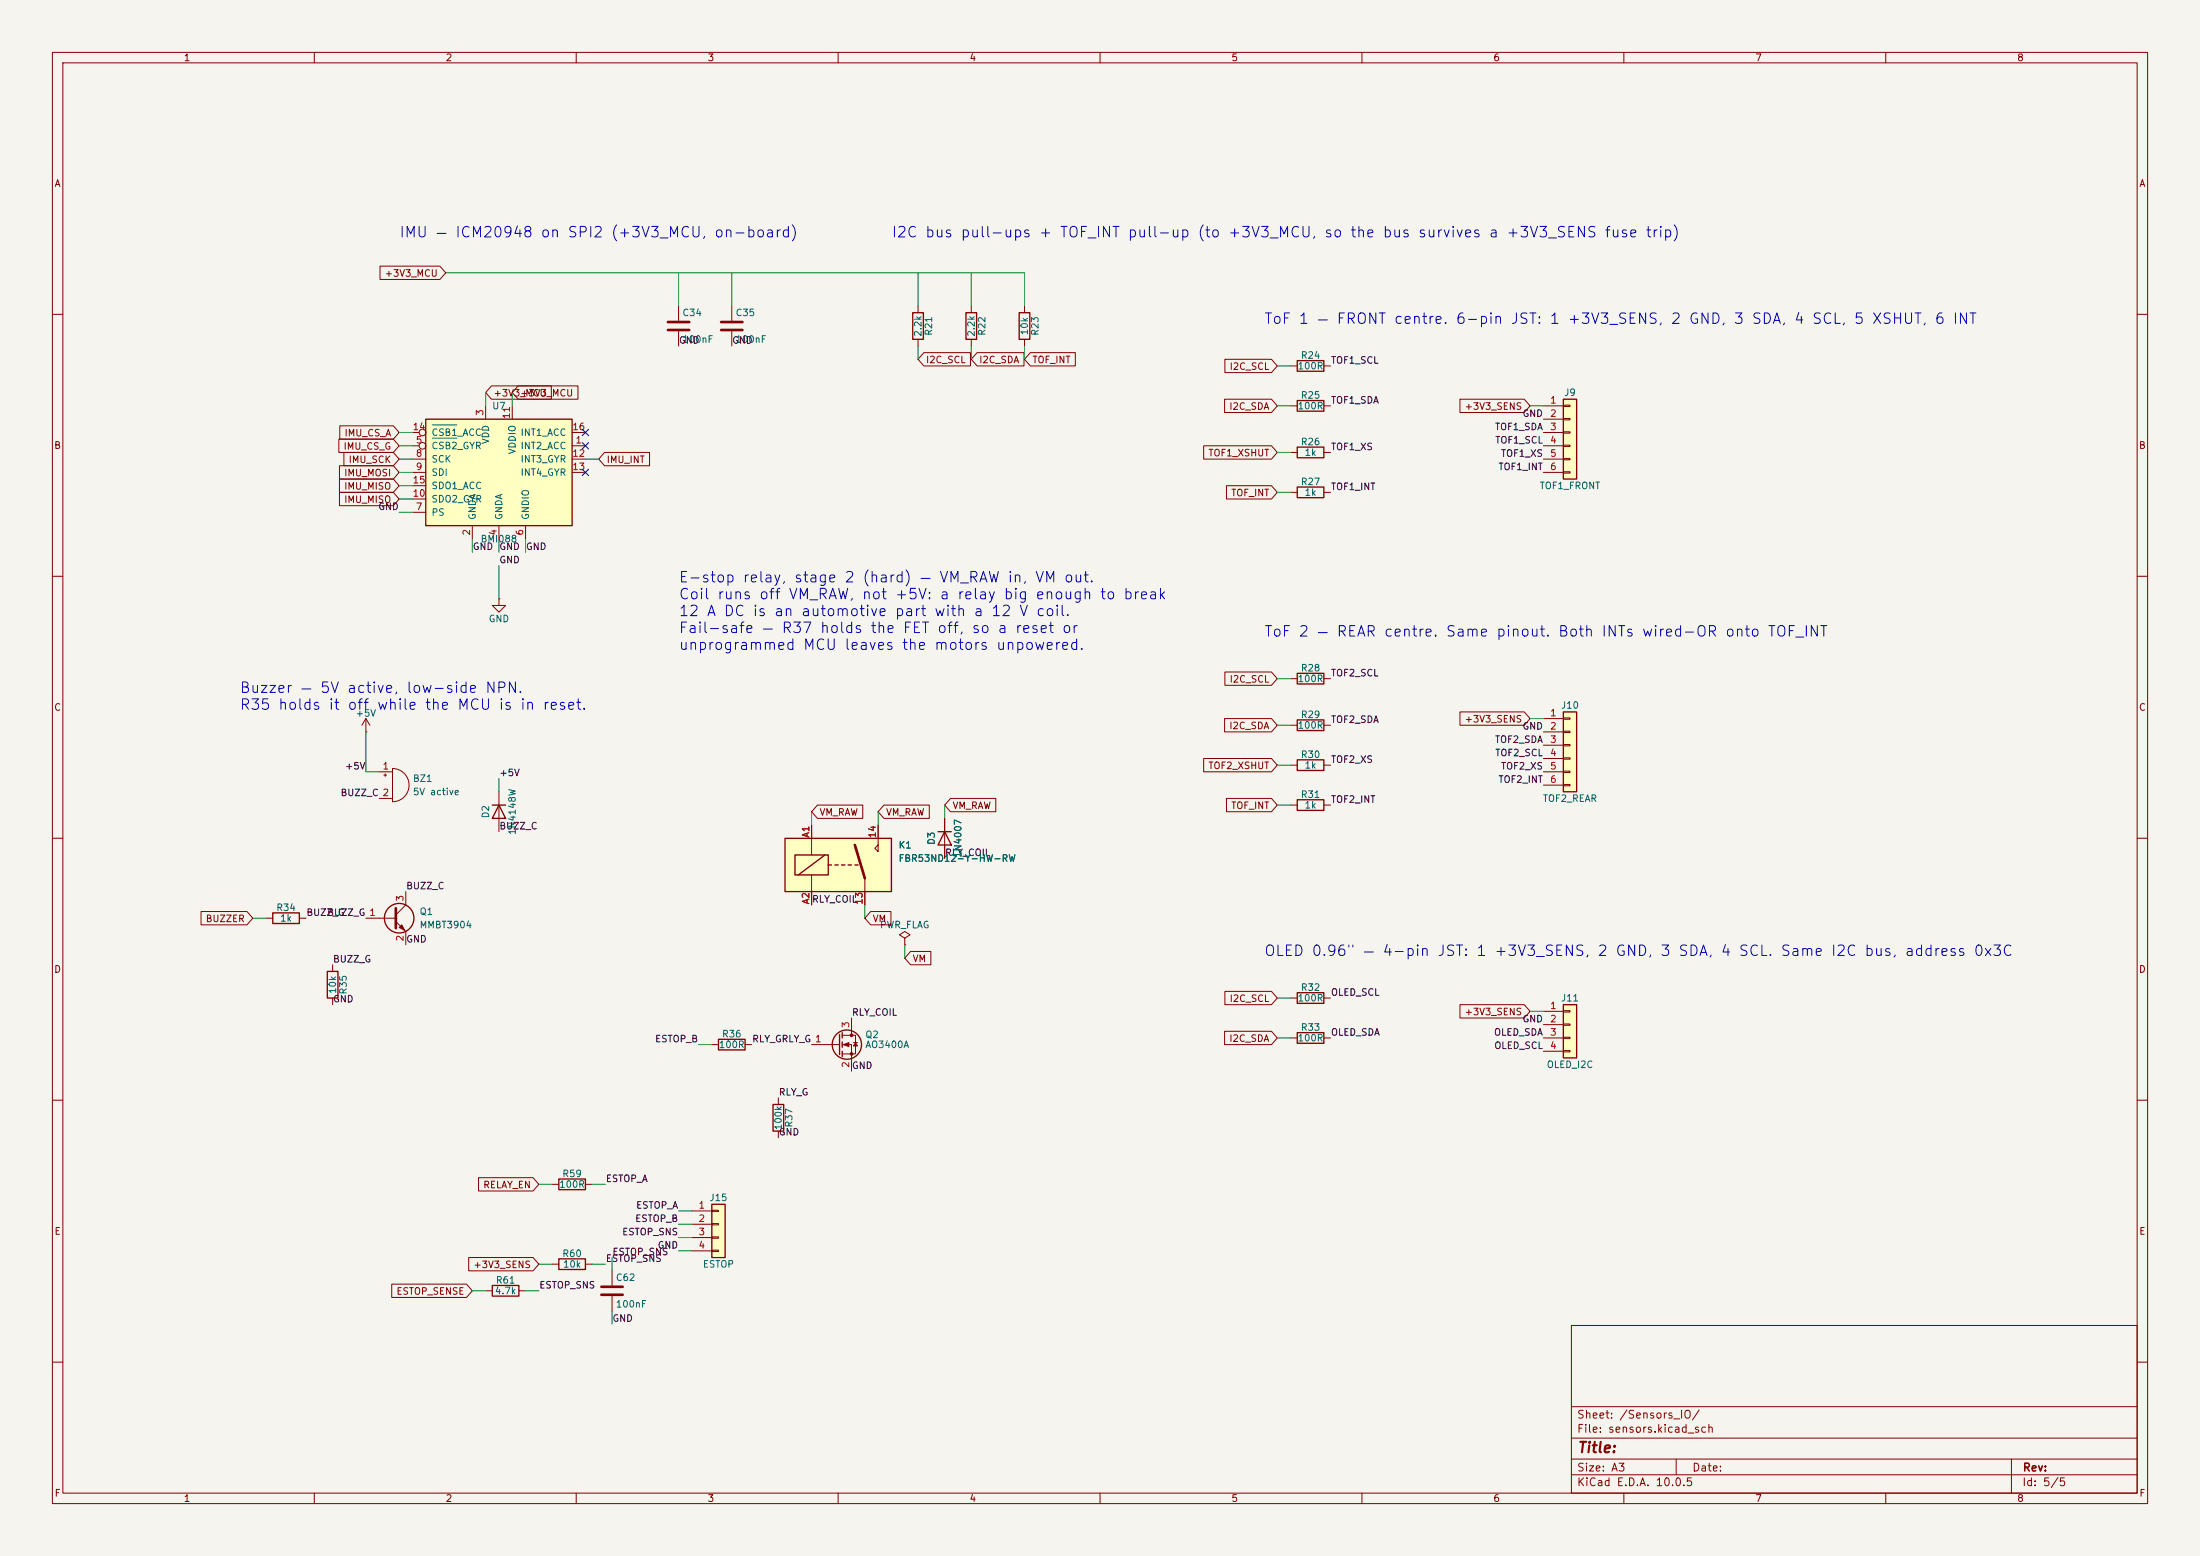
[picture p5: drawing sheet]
<svg xmlns="http://www.w3.org/2000/svg" width="420mm" height="297mm" viewBox="0 0 420 297" stroke-linecap="round" stroke-linejoin="round" font-family="sans-serif">
<path d="M0 0h420v297h-420z" fill="#f5f4ef" stroke="#f5f4ef" stroke-width=".19"/>
<g fill="none" stroke="#840000" stroke-width=".19">
<path d="M10 10h400v277h-400zM12 12h396v273h-396zM60 10v2M110 10v2M160 10v2M210 10v2M260 10v2M310 10v2M360 10v2M10 60h2M408 60h2M10 110h2"/>
<path d="M408 110h2M10 160h2M408 160h2M10 210h2M408 210h2M300 253h108v32h-108zM10 260h2M300 278.5h108M300 274.5h108M300 268.5h108M320 278.5v3M384 278.5v6.5"/>
<path d="M408 260h2M60 285v2M110 285v2M160 285v2M210 285v2M260 285v2M300 281.5h108M310 285v2M360 285v2"/>
</g>
<path d="M135.9 229.9h2.5v10.1h-2.5z" fill="#ffffc2"/>
<g fill="none" stroke="#840000" stroke-width=".25">
<path d="M160.3 197.5v3.8M160.8 197.1v1M160.8 198.9v1M247.6 189.5h5.1v2h-5.1zM160.8 200.7v1M135.9 229.9h2.5v10.1h-2.5zM94 245.4h5.1v2h-5.1z"/>
<circle cx="161.7" cy="199.4" r="2.79"/>
</g>
<g fill="none" stroke="#840000" stroke-width=".19">
<path d="M154.9 199.4h5.4M160.8 197.6h2.5v3.6h-2.5M160.8 199.4h1.8v5.1M162.6 194.3v3.3M162.9 199h.8M163.3 199l.4 .6h-.8zM246.4 190.5h1.2M252.7 190.5h1.3M132.1 231.1h3.8M132.1 233.7h3.8M132.1 236.2h3.8M132.1 238.8h3.8"/>
<path d="M135.9 231h1.3v.3h-1.3zM135.9 233.6h1.3v.2h-1.3zM135.9 236.1h1.3v.2h-1.3zM135.9 238.6h1.3v.3h-1.3zM92.7 246.4h1.3M99.1 246.4h1.2"/>
</g>
<g fill="#840000" stroke="#840000" stroke-width=".19">
<path d="M161 199.4l1.1-.4v.8z"/>
<circle cx="162.6" cy="197.6" r=".25"/>
<circle cx="162.6" cy="201.2" r=".25"/>
</g>
<path d="M298.4 191.8h2.6v10.1h-2.6z" fill="#ffffc2"/>
<g fill="none" stroke="#840000" stroke-width=".25">
<path d="M247.6 152.7h5.1v2h-5.1zM52.1 174.2h5v2.1h-5zM62.5 185.4h2v5.1h-2zM298.4 191.8h2.6v10.1h-2.6zM106.7 240.3h5.1v2h-5.1z"/>
<circle cx="76.2" cy="175.3" r="2.82"/>
</g>
<g fill="none" stroke="#840000" stroke-width=".19">
<path d="M129.5 58.4v2.8M139.7 58.4v2.8M129.5 63.2v2.8M139.7 63.2v2.8M246.4 153.7h1.2M252.7 153.7h1.3M50.8 175.3h1.3M57.1 175.3h1.3M69.8 175.3h5.8M75.6 175.9l1.9 1.9v2.5M77.5 170.2v2.5l-1.9 1.9M63.5 184.2v1.2"/>
<path d="M63.5 190.5v1.3M294.6 193h3.8M294.6 195.6h3.8M294.6 198.1h3.8M298.4 192.9h1.3v.3h-1.3zM298.4 195.5h1.3v.2h-1.3zM298.4 198h1.3v.2h-1.3zM294.6 200.7h3.8M298.4 200.5h1.3v.3h-1.3zM105.4 241.3h1.3M111.8 241.3h1.2"/>
</g>
<path d="M127.5 61.5h4.1M127.5 63h4.1M137.7 61.5h4M137.7 63h4M75.6 173.4v3.8" fill="none" stroke="#840000" stroke-width=".51"/>
<path d="M76.2 177l.5-.5 .5 1z" fill="#840000" stroke="#840000" stroke-width=".19"/>
<path d="M149.9 160h20.3v10.2h-20.3z" fill="#ffffc2"/>
<g fill="none" stroke="#840000" stroke-width=".19">
<path d="M95.2 114.3v1.3h1.3l-1.3 1.2-1.2-1.2h1.2M95.2 114.3h.1M154.9 157.5v5.7M167.6 157.5v5.1l-.6-.7 .6-.6M180.3 156.2v7.6M246.4 146.1h1.2M252.7 146.1h1.3M154.9 167v5.7M165.1 167.6v5.1M105.4 226.1h1.3M111.8 226.1h1.2M116.8 242.6v2.8"/>
<path d="M116.8 247.4v2.8"/>
</g>
<path d="M179.1 158.8h2.5M180.3 158.8l1.3 2.5h-2.5zM247.6 145h5.1v2.1h-5.1zM149.9 160h20.3v10.2h-20.3zM151.8 163.2h6.3v3.8h-6.3zM157.5 163.2l-5.1 3.8M158.1 165.1h.6M159.4 165.1h.6M160.7 165.1h.6M161.9 165.1h.7M163.2 165.1h.6M106.7 225h5.1v2.1h-5.1z" fill="none" stroke="#840000" stroke-width=".25"/>
<path d="M163.2 161.3l1.9 6.3M114.8 245.6h4.1M114.8 247.1h4.1" fill="none" stroke="#840000" stroke-width=".51"/>
<path d="M81.3 80h27.9v20.3h-27.9z" fill="#ffffc2"/>
<path d="M174.2 59.7h2.1v5.1h-2.1zM184.4 59.7h2v5.1h-2zM194.6 59.7h2v5.1h-2zM81.3 80h27.9v20.3h-27.9zM247.6 85.3h5.1v2.1h-5.1zM137.2 198.4h5v2h-5zM247.6 197.1h5.1v2h-5.1zM147.6 210.8h2v5.1h-2z" fill="none" stroke="#840000" stroke-width=".25"/>
<g fill="none" stroke="#840000" stroke-width=".19">
<path d="M175.3 58.4v1.3M185.4 58.4v1.3M195.6 58.4v1.3M92.7 77.5v2.5M97.8 77.5v2.5M175.3 64.8v1.2M185.4 64.8v1.2M195.6 64.8v1.2M78.7 85.1h1.3M78.7 97.8h2.6M78.7 87.6h2.6M78.7 90.2h2.6"/>
<path d="M78.7 95.3h2.6M78.7 82.6h1.3M78.7 92.7h2.6M109.2 85.1h2.6M109.2 87.6h2.6M109.2 90.2h2.6M109.2 82.6h2.6M246.4 86.4h1.2M252.7 86.4h1.3M90.2 100.3v2.6M95.2 100.3v2.6M100.3 100.3v2.6"/>
<path d="M69.8 139.7h.1M69.8 137.2l-.7 1.2M69.8 137.2l.8 1.2M69.8 137.2v2.5M72.4 147.3h2.5M72.4 152.4h2.5M73.3 148h.5M73.5 147.7v.5M74.9 146.7a3.2 3.2 0 0 1 3.2 3.2 3.2 3.2 0 0 1-3.2 3.1zM135.9 199.4h1.3M142.2 199.4h1.3M246.4 198.1h1.2"/>
<path d="M252.7 198.1h1.3M148.6 209.6v1.2M148.6 215.9v1.3"/>
<circle cx="80.6" cy="85.1" r=".63"/>
<circle cx="80.6" cy="82.5" r=".63"/>
</g>
<path d="M82.5 83.6h4.7M82.5 81.1h4.7" fill="none" stroke="#006464" stroke-width=".19"/>
<path d="M298.4 135.9h2.6v15.2h-2.6z" fill="#ffffc2"/>
<path d="M247.6 76.5h5.1v2h-5.1zM247.6 68.8h5.1v2.1h-5.1zM247.6 93h5.1v2h-5.1zM247.6 137.4h5.1v2h-5.1zM247.6 128.5h5.1v2.1h-5.1zM298.4 135.9h2.6v15.2h-2.6zM94 153.7h2.5M95.2 153.7l1.3 2.5h-2.5z" fill="none" stroke="#840000" stroke-width=".25"/>
<g fill="none" stroke="#840000" stroke-width=".19">
<path d="M246.4 77.5h1.2M246.4 69.9h1.2M252.7 77.5h1.3M252.7 69.9h1.3M246.4 94h1.2M252.7 94h1.3M246.4 138.4h1.2M246.4 129.5h1.2M252.7 138.4h1.3M252.7 129.5h1.3M294.6 137.2h3.8M294.6 139.7h3.8"/>
<path d="M298.4 137h1.3v.3h-1.3zM298.4 139.6h1.3v.2h-1.3zM95.2 151.1v7.7M294.6 142.2h3.8M294.6 144.8h3.8M294.6 147.3h3.8M294.6 149.9h3.8M298.4 142.1h1.3v.3h-1.3zM298.4 144.7h1.3v.2h-1.3zM298.4 147.2h1.3v.2h-1.3zM298.4 149.7h1.3v.3h-1.3zM172.7 179.1l1-.7-1-.6-1 .6 1 .7v1.2"/>
<path d="M172.7 180.3h.1"/>
</g>
<path d="M298.4 76.2h2.6v15.2h-2.6z" fill="#ffffc2"/>
<path d="M298.4 76.2h2.6v15.2h-2.6z" fill="none" stroke="#840000" stroke-width=".25"/>
<g fill="none" stroke="#840000" stroke-width=".19">
<path d="M72.5 50.8h11.5l1.1 1.3-1.1 1.2h-11.5zM93.8 73.7h11.5v2.5h-11.5l-1.1-1.3zM98.9 73.7h11.4v2.5h-11.4l-1.1-1.3zM176.4 67.3h8.9v2.6h-8.9l-1.1-1.3zM186.5 67.3h9v2.6h-9l-1.1-1.3zM196.7 67.3h8.6v2.6h-8.6l-1.1-1.3zM233.8 76.2h8.9l1.1 1.3-1.1 1.2h-8.9zM233.8 68.6h8.9l1.1 1.3-1.1 1.2h-8.9zM278.7 76.2h12.3l1.1 1.3-1.1 1.2h-12.3zM294.6 77.5h3.8M298.4 77.3h1.3v.3h-1.3zM298.4 79.9h1.3v.2h-1.3z"/>
<path d="M64.7 83.8h10.4l1.1 1.3-1.1 1.3h-10.4zM64.8 88.9h10.3l1.1 1.3-1.1 1.2h-10.3zM64.8 91.4h10.3l1.1 1.3-1.1 1.3h-10.3zM64.8 94h10.3l1.1 1.3-1.1 1.2h-10.3zM64.9 81.3h10.2l1.1 1.3-1.1 1.2h-10.2zM65.7 86.4h9.4l1.1 1.2-1.1 1.3h-9.4zM115.4 86.4h8.6v2.5h-8.6l-1.1-1.3zM229.8 85.1h12.9l1.1 1.3-1.1 1.2h-12.9zM234.1 92.7h8.6l1.1 1.3-1.1 1.3h-8.6zM294.6 80h3.8M294.6 82.6h3.8M294.6 85.1h3.8"/>
<path d="M294.6 87.6h3.8M294.6 90.2h3.8M298.4 82.4h1.3v.3h-1.3zM298.4 85h1.3v.2h-1.3zM298.4 87.5h1.3v.3h-1.3zM298.4 90h1.3v.3h-1.3zM233.8 137.2h8.9l1.1 1.2-1.1 1.3h-8.9zM233.8 128.3h8.9l1.1 1.2-1.1 1.3h-8.9zM278.7 135.9h12.3l1.1 1.3-1.1 1.2h-12.3zM154.9 157.5v2.5M156.1 153.7h8.6v2.5h-8.6l-1.2-1.3zM167.6 157.5v2.5"/>
<path d="M168.8 153.7h8.6v2.5h-8.6l-1.2-1.3zM180.3 156.2v2.6M181.5 152.4h8.6v2.5h-8.6l-1.2-1.2zM229.8 144.8h12.9l1.1 1.3-1.1 1.2h-12.9zM234.1 152.4h8.6l1.1 1.3-1.1 1.2h-8.6zM38.4 174h8.7l1.2 1.3-1.2 1.2h-8.7zM154.9 170.2v2.5M165.1 170.2v2.5M166.2 174h3.9v2.5h-3.9l-1.1-1.2zM180.3 161.3v2.5M173.8 181.6h3.9v2.6h-3.9l-1.1-1.3zM233.8 196.8h8.9l1.1 1.3-1.1 1.3h-8.9z"/>
<path d="M233.8 189.2h8.9l1.1 1.3-1.1 1.3h-8.9zM278.7 191.8h12.3l1.1 1.2-1.1 1.3h-12.3zM91.4 224.8h10.4l1.1 1.3-1.1 1.2h-10.4zM74.8 245.1h14.3l1.1 1.3-1.1 1.3h-14.3zM89.5 240h12.3l1.1 1.3-1.1 1.3h-12.3z"/>
</g>
<g fill="none" stroke="#009600" stroke-width=".19">
<path d="M85.1 52.1h110.5v6.3M129.5 52.1v6.3M139.7 52.1v6.3M175.3 52.1v6.3M185.4 52.1v6.3M92.7 74.9v2.6M97.8 74.9v2.6M175.3 66v2.6M185.4 66v2.6M195.6 66v2.6M243.8 69.9h2.6M243.8 77.5h2.6"/>
<path d="M292.1 77.5h2.5M76.2 82.6h2.5M76.2 87.6h2.5M76.2 95.3h2.5M76.2 92.7h2.5M76.2 90.2h2.5M76.2 97.8h2.5M76.2 85.1h2.5M111.8 87.6h2.5M243.8 94h2.6M243.8 86.4h2.6M90.2 102.9v2.5"/>
<path d="M95.2 102.9v2.5M95.2 108v6.3M100.3 102.9v2.5M69.8 139.7v7.6h2.6M243.8 129.5h2.6M243.8 138.4h2.6M292.1 137.2h2.5M95.2 148.6v2.5M154.9 154.9v2.6M167.6 154.9v2.6M180.3 153.7v2.5M243.8 146.1h2.6"/>
<path d="M243.8 153.7h2.6M48.3 175.3h2.5M165.1 172.7v2.6M133.3 199.4h2.6M172.7 180.3v2.6M243.8 190.5h2.6M243.8 198.1h2.6M292.1 193h2.5M102.9 226.1h2.5M113 226.1h2.6M129.5 233.7h2.6M129.5 236.2h2.6"/>
<path d="M129.5 238.8h2.6M129.5 231.1h2.6M90.2 246.4h2.5M100.3 246.4h2.6M102.9 241.3h2.5M113 241.3h2.6M116.8 240v2.6M116.8 250.2v2.5"/>
</g>
<path d="M111.2 81.9l1.2 1.3M111.2 84.5l1.2 1.2M111.2 89.6l1.2 1.2M112.4 81.9l-1.2 1.3M112.4 84.5l-1.2 1.2M112.4 89.6l-1.2 1.2" fill="none" stroke="#000084" stroke-width=".19"/>
<g font-size="2" fill="#0000c2">
<text x="76.1" y="45.8">IMU — ICM20948 on SPI2 (+3V3_MCU, on-board)</text>
<text x="170.1" y="45.8">I2C bus pull-ups + TOF_INT pull-up (to +3V3_MCU, so the bus survives a +3V3_SENS fuse trip)</text>
<text x="241.2" y="62.3">ToF 1 — FRONT centre. 6-pin JST: 1 +3V3_SENS, 2 GND, 3 SDA, 4 SCL, 5 XSHUT, 6 INT</text>
<text x="129.4" y="111.7">E-stop relay, stage 2 (hard) — VM_RAW in, VM out.</text>
<text x="129.4" y="114.9">Coil runs off VM_RAW, not +5V: a relay big enough to break</text>
<text x="129.4" y="118.1">12 A DC is an automotive part with a 12 V coil.</text>
<text x="129.4" y="121.3">Fail-safe — R37 holds the FET off, so a reset or</text>
<text x="129.4" y="124.6">unprogrammed MCU leaves the motors unpowered.</text>
<text x="241.2" y="122">ToF 2 — REAR centre. Same pinout. Both INTs wired-OR onto TOF_INT</text>
<text x="45.6" y="132.8">Buzzer — 5V active, low-side NPN.</text>
<text x="45.6" y="136">R35 holds it off while the MCU is in reset.</text>
<text x="241.2" y="183">OLED 0.96&quot; — 4-pin JST: 1 +3V3_SENS, 2 GND, 3 SDA, 4 SCL. Same I2C bus, address 0x3C</text>
</g>
<text font-size="2" fill="#840000" x="301" y="277.8">Title:</text>
<g font-size="1.5" fill="#840000">
<text x="300.9" y="273.8">File: sensors.kicad_sch</text>
<text x="300.9" y="271.1">Sheet: /Sensors_IO/</text>
<text x="300.9" y="281.2">Size: A3</text>
<text x="322.9" y="281.2">Date:</text>
<text x="386" y="281.2">Rev:</text>
<text x="300.9" y="284">KiCad E.D.A. 10.0.5</text>
<text x="385.9" y="284">Id: 5/5</text>
</g>
<g font-size="1.3" fill="#840000">
<text x="35" y="12">1</text>
<text x="85" y="12">2</text>
<text x="135" y="12">3</text>
<text x="185" y="12">4</text>
<text x="235" y="12">5</text>
<text x="285" y="12">6</text>
<text x="335" y="12">7</text>
<text x="385" y="12">8</text>
<text x="10.3" y="36">A</text>
<text x="408.3" y="36">A</text>
<text x="73.3" y="53.1">+3V3_MCU</text>
<text x="176.7" y="69.6">I2C_SCL</text>
<text x="186.8" y="69.6">I2C_SDA</text>
<text x="197" y="69.6">TOF_INT</text>
<text x="234.6" y="70.9">I2C_SCL</text>
<text x="94.1" y="76">+3V3_MCU</text>
<text x="65.7" y="83.6">IMU_CS_A</text>
<text x="234.6" y="78.5">I2C_SDA</text>
<text x="279.5" y="78.5">+3V3_SENS</text>
<text x="10.2" y="86">B</text>
<text x="65.5" y="86.1">IMU_CS_G</text>
<text x="66.4" y="88.7">IMU_SCK</text>
<text x="115.7" y="88.7">IMU_INT</text>
<text x="230.6" y="87.4">TOF1_XSHUT</text>
<text x="408.2" y="86">B</text>
<text x="65.6" y="91.2">IMU_MOSI</text>
<text x="65.6" y="93.8">IMU_MISO</text>
<text x="234.9" y="95">TOF_INT</text>
<text x="65.6" y="96.3">IMU_MISO</text>
<text x="234.6" y="130.6">I2C_SCL</text>
<text x="10.2" y="136">C</text>
<text x="408.2" y="136">C</text>
<text x="234.6" y="139.5">I2C_SDA</text>
<text x="279.5" y="138.2">+3V3_SENS</text>
<text x="230.6" y="147.1">TOF2_XSHUT</text>
<text x="156.3" y="156">VM_RAW</text>
<text x="169" y="156">VM_RAW</text>
<text x="181.7" y="154.7">VM_RAW</text>
<text x="234.9" y="154.7">TOF_INT</text>
<text x="39.2" y="176.3">BUZZER</text>
<text x="166.5" y="176.3">VM</text>
<text x="10.2" y="186">D</text>
<text x="174.1" y="183.9">VM</text>
<text x="408.2" y="186">D</text>
<text x="234.6" y="191.6">I2C_SCL</text>
<text x="279.5" y="194.1">+3V3_SENS</text>
<text x="234.6" y="199.2">I2C_SDA</text>
<text x="92.1" y="227.1">RELAY_EN</text>
<text x="10.3" y="236">E</text>
<text x="408.3" y="236">E</text>
<text x="90.3" y="242.4">+3V3_SENS</text>
<text x="75.6" y="247.4">ESTOP_SENSE</text>
<text x="10.3" y="286">F</text>
<text x="35" y="287">1</text>
<text x="85" y="287">2</text>
<text x="135" y="287">3</text>
<text x="185" y="287">4</text>
<text x="235" y="287">5</text>
<text x="285" y="287">6</text>
<text x="335" y="287">7</text>
<text x="385" y="287">8</text>
<text x="408.3" y="286">F</text>
</g>
<g font-size="1.3" fill="#0f0f0f">
<text x="129.5" y="65.9">GND</text>
<text x="139.7" y="65.9">GND</text>
<text x="254" y="69.7">TOF1_SCL</text>
<text x="254" y="77.3">TOF1_SDA</text>
<text x="285.3" y="82.4">TOF1_SDA</text>
<text x="290.5" y="79.9">GND</text>
<text x="254" y="86.2">TOF1_XS</text>
<text x="285.3" y="85">TOF1_SCL</text>
<text x="286.4" y="87.5">TOF1_XS</text>
<text x="254" y="93.9">TOF1_INT</text>
<text x="285.9" y="90">TOF1_INT</text>
<text x="72.1" y="97.7">GND</text>
<text x="90.1" y="105.3">GND</text>
<text x="95.2" y="107.8">GND</text>
<text x="95.2" y="105.3">GND</text>
<text x="100.3" y="105.3">GND</text>
<text x="254" y="129.4">TOF2_SCL</text>
<text x="254" y="138.3">TOF2_SDA</text>
<text x="285.3" y="142.1">TOF2_SDA</text>
<text x="290.5" y="139.6">GND</text>
<text x="65.8" y="147.2">+5V</text>
<text x="95.2" y="148.5">+5V</text>
<text x="254" y="145.9">TOF2_XS</text>
<text x="285.3" y="144.7">TOF2_SCL</text>
<text x="285.9" y="149.7">TOF2_INT</text>
<text x="286.4" y="147.2">TOF2_XS</text>
<text x="64.9" y="152.3">BUZZ_C 2</text>
<text x="254" y="153.5">TOF2_INT</text>
<text x="95.2" y="158.6">BUZZ_C</text>
<text x="180.3" y="163.7">RLY_COIL</text>
<text x="77.4" y="170.1">BUZZ_C</text>
<text x="154.9" y="172.6">RLY_COIL</text>
<text x="58.4" y="175.1">BUZZ_G</text>
<text x="62.4" y="175.1">BUZZ_G 1</text>
<text x="63.5" y="184">BUZZ_G</text>
<text x="77.4" y="180.2">GND</text>
<text x="63.5" y="191.6">GND</text>
<text x="254" y="190.4">OLED_SCL</text>
<text x="162.5" y="194.2">RLY_COIL</text>
<text x="254" y="198">OLED_SDA</text>
<text x="285.1" y="198">OLED_SDA</text>
<text x="290.5" y="195.5">GND</text>
<text x="125" y="199.3">ESTOP_B</text>
<text x="143.5" y="199.3">RLY_GRLY_G 1</text>
<text x="285.2" y="200.5">OLED_SCL</text>
<text x="148.6" y="209.4">RLY_G</text>
<text x="162.5" y="204.3">GND</text>
<text x="148.6" y="217">GND</text>
<text x="115.5" y="225.9">ESTOP_A</text>
<text x="121.1" y="233.6">ESTOP_B</text>
<text x="121.3" y="231">ESTOP_A</text>
<text x="118.7" y="236.1">ESTOP_SNS</text>
<text x="125.4" y="238.6">GND</text>
<text x="115.5" y="241.2">ESTOP_SNS</text>
<text x="102.8" y="246.3">ESTOP_SNS</text>
<text x="116.8" y="252.6">GND</text>
</g>
<g font-size="1.3" fill="#006464">
<text x="130.2" y="60.7">C34</text>
<text x="130.2" y="65.7">100nF</text>
<text x="140.3" y="60.7">C35</text>
<text x="140.3" y="65.7">100nF</text>
<text x="176.2" y="64.4" transform="rotate(-90 176.2 64.4)">2.2k</text>
<text x="178.3" y="64.2" transform="rotate(-90 178.3 64.2)">R21</text>
<text x="186.4" y="64.4" transform="rotate(-90 186.4 64.4)">2.2k</text>
<text x="188.4" y="64.2" transform="rotate(-90 188.4 64.2)">R22</text>
<text x="196.5" y="64.1" transform="rotate(-90 196.5 64.1)">10k</text>
<text x="198.6" y="64.2" transform="rotate(-90 198.6 64.2)">R23</text>
<text x="247.6" y="70.8">100R</text>
<text x="248.2" y="68.8">R24</text>
<text x="248.2" y="76.4">R25</text>
<text x="298.5" y="75.9">J9</text>
<text x="82.3" y="83.5">CSB1_ACC</text>
<text x="93.9" y="78.4">U7</text>
<text x="99.3" y="83.5">INT1_ACC</text>
<text x="247.6" y="78.4">100R</text>
<text x="82.3" y="86.1">CSB2_GYR</text>
<text x="82.3" y="88.6">SCK</text>
<text x="93.7" y="84.9" transform="rotate(-90 93.7 84.9)">VDD</text>
<text x="98.8" y="86.8" transform="rotate(-90 98.8 86.8)">VDDIO</text>
<text x="99.3" y="86.1">INT2_ACC</text>
<text x="99.3" y="88.6">INT3_GYR</text>
<text x="248.2" y="85.3">R26</text>
<text x="248.9" y="87.3">1k</text>
<text x="82.3" y="91.1">SDI</text>
<text x="82.3" y="93.7">SDO1_ACC</text>
<text x="99.3" y="91.1">INT4_GYR</text>
<text x="248.2" y="92.9">R27</text>
<text x="248.9" y="94.9">1k</text>
<text x="293.8" y="93.7">TOF1_FRONT</text>
<text x="82.3" y="98.8">PS</text>
<text x="82.3" y="96.2">SDO2_GYR</text>
<text x="91.1" y="99.3" transform="rotate(-90 91.1 99.3)">GNDA</text>
<text x="96.2" y="99.3" transform="rotate(-90 96.2 99.3)">GNDA</text>
<text x="101.3" y="99.3" transform="rotate(-90 101.3 99.3)">GNDIO</text>
<text x="91.6" y="103.8">BMI088</text>
<text x="93.2" y="119.1">GND</text>
<text x="247.6" y="130.5">100R</text>
<text x="248.2" y="128.5">R28</text>
<text x="67.8" y="137.1">+5V</text>
<text x="248.2" y="137.4">R29</text>
<text x="297.9" y="135.6">J10</text>
<text x="247.6" y="139.4">100R</text>
<text x="78.7" y="149.6">BZ1</text>
<text x="248.2" y="145">R30</text>
<text x="248.9" y="147">1k</text>
<text x="78.7" y="152.1">5V active</text>
<text x="248.2" y="152.6">R31</text>
<text x="248.9" y="154.6">1k</text>
<text x="294.4" y="153.4">TOF2_REAR</text>
<text x="93.7" y="156.3" transform="rotate(-90 93.7 156.3)">D2</text>
<text x="98.8" y="159.5" transform="rotate(-90 98.8 159.5)">1N4148W</text>
<text x="178.8" y="161.4" transform="rotate(-90 178.8 161.4)">D3</text>
<text x="171.4" y="162.3">K1</text>
<text x="171.4" y="164.8">FBR53ND12-Y-HW-RW</text>
<text x="183.8" y="163.8" transform="rotate(-90 183.8 163.8)">1N4007</text>
<text x="52.6" y="174.2">R34</text>
<text x="53.4" y="176.2">1k</text>
<text x="80" y="175">Q1</text>
<text x="80" y="177.5">MMBT3904</text>
<text x="167.9" y="177.5">PWR_FLAG</text>
<text x="64.5" y="189.8" transform="rotate(-90 64.5 189.8)">10k</text>
<text x="66.5" y="189.9" transform="rotate(-90 66.5 189.9)">R35</text>
<text x="247.6" y="191.5">100R</text>
<text x="248.2" y="189.4">R32</text>
<text x="297.9" y="191.5">J11</text>
<text x="248.2" y="197.1">R33</text>
<text x="137.1" y="200.4">100R</text>
<text x="137.7" y="198.3">R36</text>
<text x="165.1" y="198.4">Q2</text>
<text x="165.1" y="200.4">AO3400A</text>
<text x="247.6" y="199.1">100R</text>
<text x="295.2" y="204.2">OLED_I2C</text>
<text x="149.6" y="215.8" transform="rotate(-90 149.6 215.8)">100k</text>
<text x="151.6" y="215.3" transform="rotate(-90 151.6 215.3)">R37</text>
<text x="106.6" y="227">100R</text>
<text x="107.2" y="225">R59</text>
<text x="135.3" y="229.6">J15</text>
<text x="94.5" y="245.3">R61</text>
<text x="107.2" y="240.2">R60</text>
<text x="107.4" y="242.3">10k</text>
<text x="117.5" y="244.8">C62</text>
<text x="134.1" y="242.3">ESTOP</text>
<text x="94.4" y="247.3">4.7k</text>
<text x="117.5" y="249.9">100nF</text>
</g>
<g font-size="1.3" fill="#a90000">
<text x="295.8" y="77.3">1</text>
<text x="78.7" y="82.4">14</text>
<text x="92.6" y="79.5" transform="rotate(-90 92.6 79.5)">3</text>
<text x="97.7" y="80.1" transform="rotate(-90 97.7 80.1)">11</text>
<text x="109.2" y="82.4">16</text>
<text x="295.8" y="79.9">2</text>
<text x="295.8" y="82.4">3</text>
<text x="79.3" y="85">5</text>
<text x="79.3" y="87.5">8</text>
<text x="109.2" y="87.5">12</text>
<text x="109.8" y="85">1</text>
<text x="295.8" y="85">4</text>
<text x="295.8" y="87.5">5</text>
<text x="78.7" y="95.1">10</text>
<text x="78.7" y="92.6">15</text>
<text x="79.3" y="90">9</text>
<text x="109.2" y="90">13</text>
<text x="295.8" y="90">6</text>
<text x="79.3" y="97.7">7</text>
<text x="90" y="102.3" transform="rotate(-90 90 102.3)">2</text>
<text x="95.1" y="102.3" transform="rotate(-90 95.1 102.3)">4</text>
<text x="100.2" y="102.3" transform="rotate(-90 100.2 102.3)">6</text>
<text x="295.8" y="137">1</text>
<text x="295.8" y="139.6">2</text>
<text x="295.8" y="142.1">3</text>
<text x="72.9" y="147.2">1</text>
<text x="295.8" y="144.6">4</text>
<text x="295.8" y="147.2">5</text>
<text x="295.8" y="149.7">6</text>
<text x="154.8" y="160" transform="rotate(-90 154.8 160)">A1</text>
<text x="167.5" y="160.1" transform="rotate(-90 167.5 160.1)">14</text>
<text x="77.3" y="172.2" transform="rotate(-90 77.3 172.2)">3</text>
<text x="154.8" y="172.7" transform="rotate(-90 154.8 172.7)">A2</text>
<text x="165" y="172.8" transform="rotate(-90 165 172.8)">13</text>
<text x="77.3" y="179.8" transform="rotate(-90 77.3 179.8)">2</text>
<text x="162.4" y="196.3" transform="rotate(-90 162.4 196.3)">3</text>
<text x="295.8" y="192.9">1</text>
<text x="295.8" y="195.4">2</text>
<text x="295.8" y="198">3</text>
<text x="162.4" y="203.9" transform="rotate(-90 162.4 203.9)">2</text>
<text x="295.8" y="200.5">4</text>
<text x="133.3" y="231">1</text>
<text x="133.3" y="233.5">2</text>
<text x="133.3" y="236.1">3</text>
<text x="133.3" y="238.6">4</text>
</g>
</svg>
